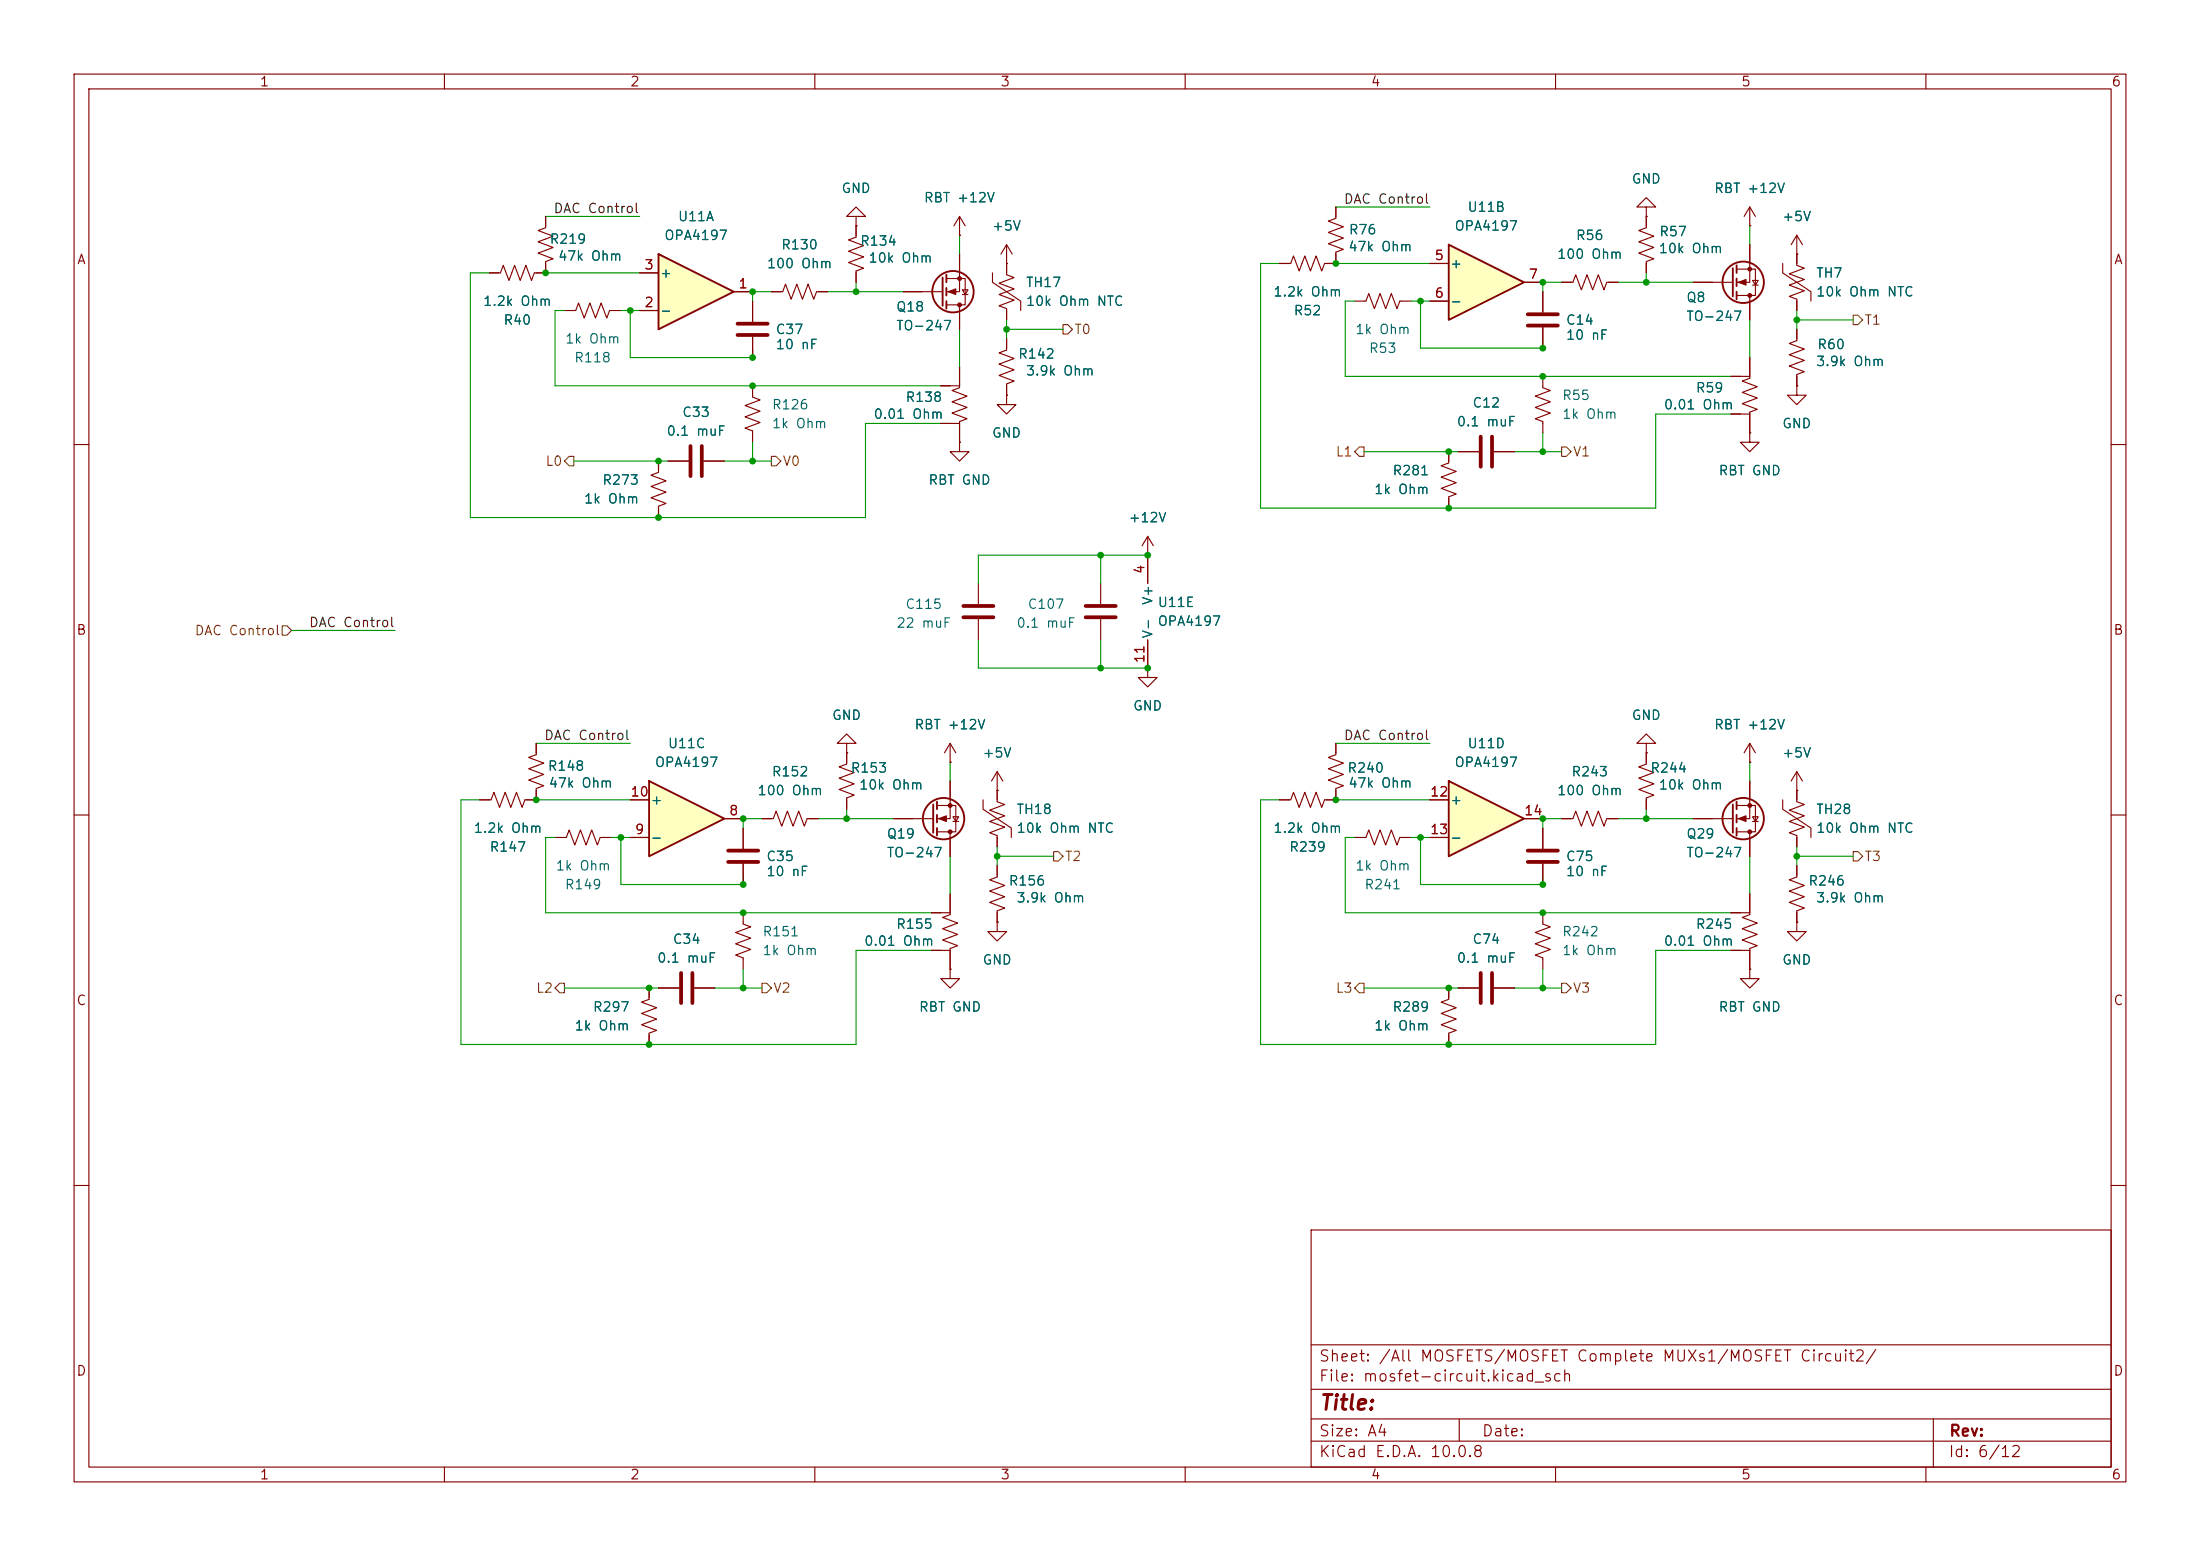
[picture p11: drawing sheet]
<svg xmlns="http://www.w3.org/2000/svg" width="297mm" height="210mm" viewBox="0 0 297 210" stroke-linecap="round" stroke-linejoin="round" font-family="sans-serif">
<g fill="none" stroke="#840000" stroke-width=".15">
<path d="M10 10h277v190h-277zM12 12h273v186h-273zM60 10v2M110 10v2M160 10v2M210 10v2M260 10v2M121.9 39.4h5.4M127.8 37.6h2.5v3.5h-2.5M129.5 34.3v5.1h-1.7M129.9 39.1h.8l-.4 .7zM129.9 39.8h.8"/>
<path d="M172.7 35.6h1.5l.4-1.1 .8 2.1 .7-2.1 .8 2.1 .8-2.1 .7 2.1 .4-1h1.5M129.5 41.1v3.4M10 60h2M132.1 78.7v2.8M148.6 78.7v2.8M285 60h2M132.1 83.6v2.8M148.6 83.6v2.8M10 110h2M100.3 111.8v2.8M100.3 116.6v2.8M172.7 108h1.5l.4-1.1 .8 2.1 .7-2.1 .8 2.1 .8-2.1 .7 2.1 .4-1h1.5"/>
<path d="M285 110h2M195.6 133.4v1.5l-1 .4 2 .7-2 .8 2 .7-2 .8 2 .8-1 .3v1.6M196.8 133.4h2.8M201.7 133.4h2.8M208.3 123.2v1.5l1 .4-2 .8 2 .7-2 .8 2 .7-2 .8 1 .4v1.5M10 160h2M177 166h108v32h-108zM285 160h2M60 198v2M110 198v2M160 198v2M177 194.5h108"/>
<path d="M177 191.5h108M177 187.5h108M177 181.5h108M197 191.5v3M210 198v2M260 198v2M261 191.5v6.5"/>
</g>
<path d="M130 81.8h4.1M130 83.3h4.1M146.6 81.8h4M146.6 83.3h4M98.3 114.8h4.1M98.3 116.3h4.1M199.9 131.3v4.1M201.4 131.3v4.1" fill="none" stroke="#840000" stroke-width=".51"/>
<g fill="none" stroke="#840000" stroke-width=".25">
<path d="M127.3 37.5v3.8M127.8 37.1v1M127.8 38.9v1M127.8 40.6v1.1"/>
<circle cx="128.7" cy="39.4" r="2.79"/>
</g>
<g fill="#840000" stroke="#840000" stroke-width=".15">
<path d="M128 39.4l1-.4v.8z"/>
<circle cx="129.5" cy="41.1" r=".25"/>
<circle cx="129.5" cy="37.6" r=".25"/>
</g>
<path d="M195.6 105.4l10.1 5.1-10.1 5.1z" fill="#ffffc2"/>
<g fill="none" stroke="#840000" stroke-width=".25">
<path d="M126 108.6v3.8M126.5 108.2v1M126.5 110v1M126.5 111.8v1M195.6 105.4l10.1 5.1-10.1 5.1z"/>
<circle cx="127.4" cy="110.5" r="2.79"/>
</g>
<g fill="none" stroke="#840000" stroke-width=".15">
<path d="M66 36.8h1.6l.3-1 .8 2 .8-2 .7 2 .8-2 .8 2 .3-1h1.6M104.1 39.4h1.6l.3-1 .8 2 .8-2 .7 2 .8-2 .8 2 .3-1h1.6M222.2 29.2v1.5l-1 .4 2.1 .8-2.1 .7 2.1 .8-2.1 .8 2.1 .7-1.1 .4v1.5M208.3 50.8v1.5l1 .4-2 .8 2 .7-2 .8 2 .8-2 .7 1 .4v1.5M90.2 62.2h2.8M95 62.2h2.8M195.6 61v1.5l-1 .4 2 .7-2 .8 2 .8-2 .7 2 .8-1 .4v1.5M196.8 61h2.8M201.7 61h2.8M154.9 90.2v1.2h1.3l-1.3 1.3-1.2-1.3h1.2M154.9 90.2h.1M64.8 108h1.5l.4-1.1 .7 2.1 .8-2.1 .8 2.1 .7-2.1 .8 2.1 .4-1h1.5"/>
<path d="M74.9 113h1.6l.3-1 .8 2 .8-2 .7 2 .8-2 .7 2 .4-1h1.5M102.9 110.5h1.5l.4-1 .7 2 .8-2 .8 2 .7-2 .8 2 .4-1h1.5M114.3 101.6v1.5l-1 .4 2 .8-2 .7 2 .8-2 .8 2 .7-1 .4v1.5M114.3 100.3h1.3l-1.3-1.2-1.3 1.2h1.3v1.3M114.3 101.6h.1M120.6 110.5h5.4M126.5 108.7h2.5v3.6h-2.5M128.3 105.4v5.1h-1.8M128.3 102.9h.1M128.3 100.3v2.6M128.3 112.3v3.3M128.3 100.3l-.8 1.3"/>
<path d="M128.3 100.3l.7 1.3M128.7 110.2h.7l-.4 .7zM128.7 110.9h.7M132.7 108v1.2l3.8 2.6v1.2M134.6 116.8v1.6l-1 .3 2 .8-2 .8 2 .7-2 .8 2 .8-1 .3v1.6M134.6 106.7h.1M134.6 104.1v4.1l1 .4-2 .7 2 .8-2 .8 2 .7-2 .8 1 .4v1.5M134.6 104.1l-.7 1.3M134.6 104.1l.8 1.3M180.3 100.3v1.6l-1 .3 2.1 .8-2.1 .8 2.1 .7-2.1 .8 2.1 .7-1.1 .4v1.6M182.9 113h1.5l.4-1 .7 2 .8-2 .8 2 .7-2 .8 2 .4-1h1.5M193 108h2.6"/>
<path d="M193 113h2.6M205.7 110.5h2.6M208.3 111.8v2.8M208.3 116.6v2.8M125.7 128.3h2.6M125.7 123.2h2.6M128.3 120.7v2.7l-1 .4 2 .8-2 .7 2 .8-2 .8 2 .7-1 .4v2.8M128.3 130.8v1.3h1.2l-1.2 1.3-1.3-1.3h1.3M128.3 130.8h.1M134.6 124.5v1.2h1.3l-1.3 1.3-1.3-1.3h1.3M134.6 124.5h.1"/>
</g>
<path d="M199.9 58.9v4.1M201.4 58.9v4.1M93.2 60.2v4.1M94.7 60.2v4.1M206.2 114.8h4.1M206.2 116.3h4.1" fill="none" stroke="#840000" stroke-width=".51"/>
<g fill="#840000" stroke="#840000" stroke-width=".15">
<path d="M126.7 110.5l1.1-.4v.8z"/>
<circle cx="128.3" cy="112.3" r=".25"/>
<circle cx="128.3" cy="108.7" r=".25"/>
</g>
<path d="M88.9 34.3l10.2 5.1-10.2 5.1z" fill="#ffffc2"/>
<g fill="none" stroke="#840000" stroke-width=".25">
<path d="M88.9 34.3l10.2 5.1-10.2 5.1zM233.9 36.2v3.8M234.4 35.8v1M234.4 37.6v1M234.4 39.4v1"/>
<circle cx="235.3" cy="38.1" r="2.79"/>
</g>
<g fill="none" stroke="#840000" stroke-width=".15">
<path d="M73.7 29.2v1.5l-1.1 .4 2.1 .8-2.1 .7 2.1 .8-2.1 .8 2.1 .7-1 .4v1.5M86.4 36.8h2.5M99.1 39.4h2.5M180.3 27.9v1.6l-1 .3 2.1 .8-2.1 .8 2.1 .7-2.1 .8 2.1 .8-1.1 .3v1.6M208.3 39.4v2.8M222.2 27.9h1.3l-1.3-1.2-1.2 1.2h1.2v1.3M222.2 29.2h.1M228.6 38.1h5.3M234.4 36.3h2.6v3.6h-2.6M236.2 33v5.1h-1.8M236.2 39.9v3.3M236.6 37.8h.8l-.4 .7z"/>
<path d="M236.6 38.5h.8M240.7 35.6v1.2l3.8 2.6v1.2M242.6 31.8v4l1 .4-2 .8 2 .7-2 .8 2 .7-2 .8 1 .4v1.5M242.6 34.3h.1M242.6 31.8l-.8 1.2M242.6 31.8l.7 1.2M76.2 41.9h1.5l.4-1 .8 2 .7-2 .8 2 .8-2 .7 2 .4-1h1.5M86.4 41.9h2.5M208.3 44.2v2.8M233.7 55.9h2.5M233.7 50.8h2.5M236.2 48.3v2.8l-1 .3 2 .8-2 .8 2 .7-2 .8 2 .7-1 .4v2.8"/>
<path d="M236.2 58.4v1.3h1.3l-1.3 1.3-1.3-1.3h1.3M236.2 58.4h.1M242.6 52.1v1.2h1.2l-1.2 1.3-1.3-1.3h1.3M242.6 52.1h.1M242.6 44.5v1.5l-1 .4 2 .7-2 .8 2 .7-2 .8 2 .8-1 .3v1.6M154.9 74.9h.1M154.9 72.4l-.7 1.3M154.9 72.4l.8 1.3M154.9 72.4v6.3M154.9 86.4v3.8M210.8 110.5h1.5l.4-1 .8 2 .7-2 .8 2 .8-2 .7 2 .4-1h1.5M222.2 100.3h1.3l-1.3-1.2-1.2 1.2h1.2v1.3"/>
<path d="M222.2 101.6h.1M240.7 108v1.2l3.8 2.6v1.2M242.6 106.7v1.5l1 .4-2 .7 2 .8-2 .8 2 .7-2 .8 1 .4v1.5M242.6 116.8v1.6l-1 .3 2 .8-2 .8 2 .7-2 .8 2 .8-1 .3v1.6"/>
</g>
<g fill="#840000" stroke="#840000" stroke-width=".15">
<path d="M234.7 38.1l1-.4v.8z"/>
<circle cx="236.2" cy="39.9" r=".25"/>
<circle cx="236.2" cy="36.3" r=".25"/>
</g>
<path d="M206.2 42.4h4.1M206.2 43.9h4.1" fill="none" stroke="#840000" stroke-width=".51"/>
<path d="M195.6 33l10.1 5.1-10.1 5.1z" fill="#ffffc2"/>
<g fill="none" stroke="#840000" stroke-width=".25">
<path d="M195.6 33l10.1 5.1-10.1 5.1zM233.9 108.6v3.8M234.4 108.2v1M234.4 110v1M234.4 111.8v1"/>
<circle cx="235.3" cy="110.5" r="2.79"/>
</g>
<g fill="none" stroke="#840000" stroke-width=".15">
<path d="M115.6 30.5v1.5l-1 .4 2 .7-2 .8 2 .8-2 .7 2 .8-1 .4v1.5M115.6 29.2h1.2l-1.2-1.3-1.3 1.3h1.3v1.3M115.6 30.5h.1M134 36.8v1.3l3.8 2.5v1.3M135.9 35.6v1.5l1 .4-2 .7 2 .8-2 .8 2 .7-2 .8 1 .4v1.5M193 35.6h2.6M205.7 38.1h2.6M210.8 38.1h1.5l.4-1 .8 2 .7-2 .8 2 .8-2 .7 2 .4-1h1.5M236.2 30.5h.1M236.2 27.9l-.7 1.3M236.2 27.9l.8 1.3M236.2 27.9v2.6"/>
<path d="M101.6 40.6v2.8M101.6 45.5v2.8M127 57.2h2.5M127 52.1h2.5M129.5 59.7v1.3h1.3l-1.3 1.2-1.2-1.2h1.2M129.5 59.7h.1M129.5 49.5v2.8l-1 .4 2.1 .8-2.1 .7 2.1 .8-2.1 .8 2.1 .7-1.1 .4v2.8M135.9 53.3v1.3h1.3l-1.3 1.3-1.3-1.3h1.3M135.9 53.3h.1M135.9 45.7v1.5l-1 .4 2 .8-2 .7 2 .8-2 .8 2 .7-1 .4v1.5M182.9 40.6h1.5l.4-1 .7 2.1 .8-2.1 .8 2.1 .7-2.1 .8 2.1 .4-1.1h1.5M193 40.6h2.6"/>
<path d="M88.9 62.2v1.6l-1 .3 2 .8-2 .8 2 .7-2 .8 2 .7-1 .4v1.6M72.4 100.3v1.6l-1 .3 2 .8-2 .8 2 .7-2 .8 2 .7-1 .4v1.6M222.2 101.6v1.5l-1 .4 2.1 .8-2.1 .7 2.1 .8-2.1 .8 2.1 .7-1.1 .4v1.5M228.6 110.5h5.3M234.4 108.7h2.6v3.6h-2.6M236.2 102.9h.1M236.2 105.4v5.1h-1.8M236.2 100.3v2.6M236.2 112.3v3.3M236.2 100.3l-.7 1.3M236.2 100.3l.8 1.3M236.6 110.2h.8l-.4 .7z"/>
<path d="M236.6 110.9h.8M242.6 106.7h.1M242.6 104.1l-.8 1.3M242.6 104.1l.7 1.3M242.6 104.1v2.6M233.7 128.3h2.5M233.7 123.2h2.5M236.2 130.8v1.3h1.3l-1.3 1.3-1.3-1.3h1.3M236.2 130.8h.1M236.2 120.7v2.7l-1 .4 2 .8-2 .7 2 .8-2 .8 2 .7-1 .4v2.8M242.6 124.5v1.2h1.2l-1.2 1.3-1.3-1.3h1.3M242.6 124.5h.1"/>
</g>
<g fill="#840000" stroke="#840000" stroke-width=".15">
<path d="M234.7 110.5l1-.4v.8z"/>
<circle cx="236.2" cy="112.3" r=".25"/>
<circle cx="236.2" cy="108.7" r=".25"/>
</g>
<path d="M99.6 43.7h4M99.6 45.2h4" fill="none" stroke="#840000" stroke-width=".51"/>
<path d="M87.6 105.4l10.2 5.1-10.2 5.1z" fill="#ffffc2"/>
<path d="M87.6 105.4l10.2 5.1-10.2 5.1z" fill="none" stroke="#840000" stroke-width=".25"/>
<g fill="none" stroke="#840000" stroke-width=".15">
<path d="M66 36.8h1.3M73.7 29.2v1.3M73.7 35.6v1.2h-1.3M86.4 36.8h2.5M99.1 39.4h2.5M104.1 39.4h1.3M110.5 39.4h1.3M115.6 30.5h.1M115.6 30.5v1.3M115.6 36.8v1.3M121.9 39.4h2.6M129.5 31.8h.1"/>
<path d="M129.5 29.2l-.7 1.3M129.5 29.2l.8 1.3M129.5 29.2v2.6M129.5 34.3v2.5M135.9 35.6h.1M135.9 33l-.8 1.3M135.9 33l.8 1.3M135.9 33v3.8M172.7 35.6h1.3M180.3 27.9v1.3M180.3 34.3v1.3h-1.2M193 35.6h2.6"/>
<path d="M205.7 38.1h2.6M208.3 39.4v2.8M210.8 38.1h1.3M217.2 38.1h1.2M222.2 29.2h.1M222.2 29.2v1.3M222.2 35.6v1.2M228.6 38.1h2.5M236.2 30.5h.1M236.2 33v2.6M242.6 34.3h.1M242.6 34.3v1.3"/>
<path d="M86.4 41.9h2.5M101.6 52.1v1.5l1 .4-2 .7 2 .8-2 .8 2 .7-2 .8 1 .4v1.5M101.6 40.6v2.8M101.6 45.5v2.8M127 52.1h1.3M127 57.2h1.3M129.5 59.7h.1M129.5 41.9v2.6M129.5 49.5v2.6M129.5 57.2v2.5M135.9 53.3h.1M135.9 41.9v1.3"/>
<path d="M135.9 45.7v1.3M135.9 52.1v1.2M193 40.6h2.6M208.3 44.2v2.8M233.7 50.8h1.2M233.7 55.9h1.2M236.2 58.4h.1M236.2 40.6v2.6M236.2 48.3v2.5M236.2 55.9v2.5M242.6 52.1h.1M242.6 40.6v1.3"/>
<path d="M242.6 44.5v1.2M242.6 50.8v1.3M88.9 62.2v1.3M88.9 68.6v1.3M90.2 62.2h2.8M95 62.2h2.8M154.9 74.9h.1M154.9 74.9v3.8M195.6 61v1.2M195.6 67.3v1.3M196.8 61h2.8M201.7 61h2.8"/>
<path d="M154.9 90.2h.1M154.9 86.4v3.8M64.8 108h1.2M72.4 106.7v1.3h-1.3M72.4 100.3v1.3M85.1 113h2.5M85.1 108h2.5M97.8 110.5h2.5M100.3 111.8v2.8M100.3 116.6v2.8M102.9 110.5h1.2M109.2 110.5h1.3"/>
<path d="M114.3 101.6h.1M114.3 101.6v1.3M114.3 108v1.2M120.6 110.5h2.6M128.3 102.9h.1M128.3 105.4v2.6M128.3 113v2.6M134.6 106.7h.1M134.6 106.7v1.3M134.6 113v1.3M134.6 116.8v1.3M172.7 108h1.3"/>
<path d="M180.3 106.7v1.3h-1.2M180.3 100.3v1.3M193 113h2.6M193 108h2.6M205.7 110.5h2.6M208.3 111.8v2.8M208.3 116.6v2.8M210.8 110.5h1.3M217.2 110.5h1.2M222.2 101.6h.1M222.2 101.6v1.3M222.2 108v1.2"/>
<path d="M228.6 110.5h2.5M236.2 102.9h.1M236.2 105.4v2.6M236.2 113v2.6M242.6 106.7h.1M242.6 106.7v1.3M242.6 113v1.3M242.6 116.8v1.3M87.6 133.4v1.5l-1 .4 2 .7-2 .8 2 .7-2 .8 2 .8-1 .3v1.6M88.9 133.4h2.8M93.7 133.4h2.8M100.3 123.2v1.5l1 .4-2 .8 2 .7-2 .8 2 .7-2 .8 1 .4v1.5"/>
<path d="M125.7 123.2h1.3M125.7 128.3h1.3M128.3 130.8h.1M128.3 120.7v2.5M128.3 128.3v2.5M134.6 124.5h.1M134.6 123.2v1.3M195.6 133.4v1.2M195.6 139.7v1.3M196.8 133.4h2.8M201.7 133.4h2.8M233.7 123.2h1.2"/>
<path d="M233.7 128.3h1.2M236.2 130.8h.1M236.2 120.7v2.5M236.2 128.3v2.5M242.6 124.5h.1M242.6 123.2v1.3"/>
</g>
<path d="M91.9 131.3v4.1M93.5 131.3v4.1" fill="none" stroke="#840000" stroke-width=".51"/>
<g fill="none" stroke="#725600" stroke-width=".15">
<path d="M143.5 43.8h.6l.7 .7-.7 .6h-.6zM250.2 42.5h.6l.7 .7-.7 .6h-.6zM76.8 61.6h.7v1.3h-.7l-.6-.7zM104.1 61.6h.7l.6 .6-.6 .7h-.7zM183.5 60.3h.6v1.3h-.6l-.6-.6zM210.8 60.3h.7l.6 .7-.6 .6h-.7zM38.1 84.5h.6l.7 .6-.7 .6h-.6zM142.2 114.9h.7l.6 .7-.6 .6h-.7zM250.2 114.9h.6l.7 .7-.7 .6h-.6zM75.6 132.7h.6v1.3h-.6l-.7-.6zM102.9 132.7h.6l.6 .7-.6 .6h-.6zM183.5 132.7h.6v1.3h-.6l-.6-.6z"/>
<path d="M210.8 132.7h.7l.6 .7-.6 .6h-.7z"/>
</g>
<g fill="none" stroke="#009600" stroke-width=".15">
<path d="M66 36.8h-2.5v33.1h53.3v-12.7h10.2M73.7 29.2h12.7M73.7 36.8h12.7M104.1 39.4h-2.5v1.2M111.8 39.4h10.1M115.6 38.1v1.3M129.5 31.8v2.5M172.7 35.6h-2.5v33h53.3v-12.7h10.2M180.3 35.6h12.7M180.3 27.9h12.7M210.8 38.1h-2.5v1.3M218.4 38.1h10.2"/>
<path d="M222.2 36.8v1.3M236.2 30.5v2.5M76.2 41.9h-1.3v10.2h52.1M83.8 41.9h2.6M85.1 41.9v6.4h16.5v-1.3M101.6 59.7v2.5M129.5 44.5v5M135.9 44.5h7.6M135.9 43.2v2.5M182.9 40.6h-1.3v10.2h52.1M190.5 40.6h2.5M191.8 40.6v6.4h16.5v-1.3"/>
<path d="M208.3 58.4v2.6M236.2 43.2v5.1M242.6 41.9v2.6M242.6 43.2h7.6M77.5 62.2h12.7M97.8 62.2h6.3M148.6 74.9v3.8M154.9 74.9h-22.8v3.8M184.1 61h12.7M204.5 61h6.3M39.4 85.1h13.9M132.1 86.4v3.8h22.8"/>
<path d="M148.6 86.4v3.8M64.8 108h-2.6v33h53.4v-12.7h10.1M72.4 108h12.7M72.4 100.3h12.7M74.9 113h-1.2v10.2h52M82.5 113h2.6M83.8 113v6.4h16.5v-1.3M102.9 110.5h-2.6v1.3M110.5 110.5h10.1M114.3 109.2v1.3M128.3 102.9v2.5M128.3 115.6v5.1"/>
<path d="M134.6 115.6h7.6M134.6 114.3v2.5M172.7 108h-2.5v33h53.3v-12.7h10.2M180.3 108h12.7M180.3 100.3h12.7M182.9 113h-1.3v10.2h52.1M190.5 113h2.5M191.8 113v6.4h16.5v-1.3M210.8 110.5h-2.5v1.3M218.4 110.5h10.2M222.2 109.2v1.3M236.2 102.9v2.5"/>
<path d="M236.2 115.6v5.1M242.6 115.6h7.6M242.6 114.3v2.5M76.2 133.4h12.7M96.5 133.4h6.4M100.3 130.8v2.6M184.1 133.4h12.7M204.5 133.4h6.3M208.3 130.8v2.6"/>
</g>
<g fill="#009600">
<circle cx="134.6" cy="115.6" r=".46"/>
<circle cx="100.3" cy="123.2" r=".46"/>
<circle cx="100.3" cy="110.5" r=".46"/>
<circle cx="114.3" cy="110.5" r=".46"/>
<circle cx="148.6" cy="90.2" r=".46"/>
<circle cx="154.9" cy="90.2" r=".46"/>
<circle cx="148.6" cy="74.9" r=".46"/>
<circle cx="154.9" cy="74.9" r=".46"/>
<circle cx="208.3" cy="110.5" r=".46"/>
<circle cx="222.2" cy="110.5" r=".46"/>
<circle cx="242.6" cy="115.6" r=".46"/>
<circle cx="101.6" cy="62.2" r=".46"/>
<circle cx="88.9" cy="62.2" r=".46"/>
<circle cx="100.3" cy="133.4" r=".46"/>
<circle cx="83.8" cy="113" r=".46"/>
<circle cx="87.6" cy="141" r=".46"/>
<circle cx="87.6" cy="133.4" r=".46"/>
<circle cx="100.3" cy="119.4" r=".46"/>
<circle cx="180.3" cy="35.6" r=".46"/>
<circle cx="195.6" cy="68.6" r=".46"/>
<circle cx="191.8" cy="40.6" r=".46"/>
<circle cx="195.6" cy="61" r=".46"/>
<circle cx="208.3" cy="47" r=".46"/>
<circle cx="208.3" cy="50.8" r=".46"/>
<circle cx="208.3" cy="38.1" r=".46"/>
<circle cx="208.3" cy="61" r=".46"/>
<circle cx="242.6" cy="43.2" r=".46"/>
<circle cx="222.2" cy="38.1" r=".46"/>
<circle cx="88.9" cy="69.9" r=".46"/>
<circle cx="72.4" cy="108" r=".46"/>
<circle cx="85.1" cy="41.9" r=".46"/>
<circle cx="73.7" cy="36.8" r=".46"/>
<circle cx="101.6" cy="39.4" r=".46"/>
<circle cx="208.3" cy="133.4" r=".46"/>
<circle cx="195.6" cy="133.4" r=".46"/>
<circle cx="208.3" cy="123.2" r=".46"/>
<circle cx="208.3" cy="119.4" r=".46"/>
<circle cx="191.8" cy="113" r=".46"/>
<circle cx="180.3" cy="108" r=".46"/>
<circle cx="195.6" cy="141" r=".46"/>
<circle cx="135.9" cy="44.5" r=".46"/>
<circle cx="115.6" cy="39.4" r=".46"/>
<circle cx="101.6" cy="48.3" r=".46"/>
<circle cx="101.6" cy="52.1" r=".46"/>
</g>
<text font-size="2" fill="#840000" x="178" y="190.8">Title:</text>
<g font-size="1.5" fill="#840000">
<text x="178" y="184.1">Sheet: /All MOSFETS/MOSFET Complete MUXs1/MOSFET Circuit2/</text>
<text x="178" y="186.8">File: mosfet-circuit.kicad_sch</text>
<text x="178" y="197">KiCad E.D.A. 10.0.8</text>
<text x="178" y="194.2">Size: A4</text>
<text x="200" y="194.2">Date:</text>
<text x="263" y="197">Id: 6/12</text>
<text x="263" y="194.2">Rev:</text>
</g>
<g font-size="1.3" fill="#840000">
<text x="35" y="12">1</text>
<text x="85" y="12">2</text>
<text x="135" y="12">3</text>
<text x="185" y="12">4</text>
<text x="235" y="12">5</text>
<text x="285" y="12">6</text>
<text x="10.3" y="36">A</text>
<text x="285.3" y="36">A</text>
<text x="10.2" y="86">B</text>
<text x="285.2" y="86">B</text>
<text x="10.2" y="136">C</text>
<text x="285.2" y="136">C</text>
<text x="10.2" y="186">D</text>
<text x="285.2" y="186">D</text>
<text x="35" y="200">1</text>
<text x="85" y="200">2</text>
<text x="135" y="200">3</text>
<text x="185" y="200">4</text>
<text x="235" y="200">5</text>
<text x="285" y="200">6</text>
</g>
<g font-size="1.3" fill="#0f0f0f">
<text x="74.6" y="29.1">DAC Control</text>
<text x="181.3" y="27.8">DAC Control</text>
<text x="41.6" y="85">DAC Control</text>
<text x="73.4" y="100.2">DAC Control</text>
<text x="181.3" y="100.2">DAC Control</text>
</g>
<g font-size="1.3" fill="#006464">
<text x="113.5" y="26.4">GND</text>
<text x="124.6" y="27.6">RBT +12V</text>
<text x="198" y="28.9">U11B</text>
<text x="220.2" y="25.1">GND</text>
<text x="231.3" y="26.4">RBT +12V</text>
<text x="74.1" y="33.2">R219</text>
<text x="75.2" y="35.5">47k Ohm</text>
<text x="89.6" y="32.7">OPA4197</text>
<text x="91.4" y="30.2">U11A</text>
<text x="105.4" y="34">R130</text>
<text x="116" y="33.5">R134</text>
<text x="117.2" y="35.8">10k Ohm</text>
<text x="133.8" y="31.4">+5V</text>
<text x="181.9" y="34.2">47k Ohm</text>
<text x="182" y="32">R76</text>
<text x="196.3" y="31.4">OPA4197</text>
<text x="210.1" y="35.3">100 Ohm</text>
<text x="212.7" y="32.7">R56</text>
<text x="223.8" y="34.5">10k Ohm</text>
<text x="223.9" y="32.2">R57</text>
<text x="240.5" y="30.2">+5V</text>
<text x="65.1" y="41.6">1.2k Ohm</text>
<text x="89" y="37.8">+</text>
<text x="103.4" y="36.5">100 Ohm</text>
<text x="138.4" y="39.1">TH17</text>
<text x="138.4" y="41.6">10k Ohm NTC</text>
<text x="171.8" y="40.3">1.2k Ohm</text>
<text x="195.7" y="36.5">+</text>
<text x="195.7" y="41.6">-</text>
<text x="227.6" y="41.1">Q8</text>
<text x="245.1" y="37.8">TH7</text>
<text x="245.1" y="40.3">10k Ohm NTC</text>
<text x="67.9" y="44.1">R40</text>
<text x="76.2" y="46.7">1k Ohm</text>
<text x="89" y="42.9">-</text>
<text x="104.6" y="45.4">C37</text>
<text x="104.6" y="47.4">10 nF</text>
<text x="120.9" y="42.4">Q18</text>
<text x="120.9" y="44.9">TO-247</text>
<text x="174.6" y="42.9">R52</text>
<text x="182.9" y="45.4">1k Ohm</text>
<text x="184.7" y="48">R53</text>
<text x="211.3" y="44.1">C14</text>
<text x="211.3" y="46.2">10 nF</text>
<text x="227.6" y="43.6">TO-247</text>
<text x="245.2" y="47.4">R60</text>
<text x="77.4" y="49.2">R118</text>
<text x="137.4" y="48.7">R142</text>
<text x="138.4" y="51">3.9k Ohm</text>
<text x="228.8" y="53.3">R59</text>
<text x="245.1" y="49.7">3.9k Ohm</text>
<text x="89.9" y="59.1">0.1 muF</text>
<text x="92" y="56.6">C33</text>
<text x="104.1" y="55.6">R126</text>
<text x="104.1" y="58.1">1k Ohm</text>
<text x="117.8" y="56.8">0.01 Ohm</text>
<text x="122.2" y="54.6">R138</text>
<text x="133.8" y="59.4">GND</text>
<text x="196.6" y="57.9">0.1 muF</text>
<text x="198.7" y="55.3">C12</text>
<text x="210.8" y="54.3">R55</text>
<text x="210.8" y="56.8">1k Ohm</text>
<text x="224.5" y="55.6">0.01 Ohm</text>
<text x="240.5" y="58.1">GND</text>
<text x="81.2" y="65.7">R273</text>
<text x="125.2" y="65.7">RBT GND</text>
<text x="187.9" y="64.5">R281</text>
<text x="231.9" y="64.5">RBT GND</text>
<text x="78.7" y="68.3">1k Ohm</text>
<text x="152.3" y="70.8">+12V</text>
<text x="185.4" y="67">1k Ohm</text>
<text x="122.1" y="82.5">C115</text>
<text x="138.6" y="82.5">C107</text>
<text x="155.9" y="81.8" transform="rotate(-90 155.9 81.8)">V+</text>
<text x="156.2" y="82.2">U11E</text>
<text x="120.9" y="85">22 muF</text>
<text x="137.1" y="85">0.1 muF</text>
<text x="155.9" y="86.3" transform="rotate(-90 155.9 86.3)">V-</text>
<text x="156.2" y="84.8">OPA4197</text>
<text x="90.1" y="101.3">U11C</text>
<text x="112.2" y="97.5">GND</text>
<text x="123.4" y="98.8">RBT +12V</text>
<text x="152.9" y="96.2">GND</text>
<text x="198" y="101.3">U11D</text>
<text x="220.2" y="97.5">GND</text>
<text x="231.3" y="98.8">RBT +12V</text>
<text x="73.9" y="104.3">R148</text>
<text x="74" y="106.6">47k Ohm</text>
<text x="88.3" y="103.8">OPA4197</text>
<text x="102.2" y="107.6">100 Ohm</text>
<text x="104.1" y="105.1">R152</text>
<text x="114.8" y="104.6">R153</text>
<text x="115.9" y="106.9">10k Ohm</text>
<text x="132.6" y="102.6">+5V</text>
<text x="181.8" y="104.6">R240</text>
<text x="181.9" y="106.6">47k Ohm</text>
<text x="196.3" y="103.8">OPA4197</text>
<text x="210.1" y="107.6">100 Ohm</text>
<text x="212.1" y="105.1">R243</text>
<text x="222.7" y="104.6">R244</text>
<text x="223.8" y="106.9">10k Ohm</text>
<text x="240.5" y="102.6">+5V</text>
<text x="63.9" y="112.7">1.2k Ohm</text>
<text x="87.7" y="114">-</text>
<text x="87.7" y="108.9">+</text>
<text x="119.6" y="113.5">Q19</text>
<text x="137.1" y="110.2">TH18</text>
<text x="137.1" y="112.7">10k Ohm NTC</text>
<text x="171.8" y="112.7">1.2k Ohm</text>
<text x="195.7" y="108.9">+</text>
<text x="195.7" y="114">-</text>
<text x="227.6" y="113.5">Q29</text>
<text x="245.1" y="110.2">TH28</text>
<text x="245.1" y="112.7">10k Ohm NTC</text>
<text x="66" y="115.3">R147</text>
<text x="74.9" y="117.8">1k Ohm</text>
<text x="103.4" y="116.5">C35</text>
<text x="103.4" y="118.6">10 nF</text>
<text x="119.6" y="116">TO-247</text>
<text x="136.1" y="119.8">R156</text>
<text x="174" y="115.3">R239</text>
<text x="182.9" y="117.8">1k Ohm</text>
<text x="211.3" y="116.5">C75</text>
<text x="211.3" y="118.6">10 nF</text>
<text x="227.6" y="116">TO-247</text>
<text x="244" y="119.8">R246</text>
<text x="76.2" y="120.3">R149</text>
<text x="120.9" y="125.7">R155</text>
<text x="137.1" y="122.1">3.9k Ohm</text>
<text x="184.1" y="120.3">R241</text>
<text x="228.8" y="125.7">R245</text>
<text x="245.1" y="122.1">3.9k Ohm</text>
<text x="88.6" y="130.2">0.1 muF</text>
<text x="90.7" y="127.7">C34</text>
<text x="102.9" y="126.7">R151</text>
<text x="102.9" y="129.2">1k Ohm</text>
<text x="116.6" y="128">0.01 Ohm</text>
<text x="132.6" y="130.5">GND</text>
<text x="196.6" y="130.2">0.1 muF</text>
<text x="198.7" y="127.7">C74</text>
<text x="210.8" y="126.7">R242</text>
<text x="210.8" y="129.2">1k Ohm</text>
<text x="224.5" y="128">0.01 Ohm</text>
<text x="240.5" y="130.5">GND</text>
<text x="80" y="136.9">R297</text>
<text x="124" y="136.9">RBT GND</text>
<text x="187.9" y="136.9">R289</text>
<text x="231.9" y="136.9">RBT GND</text>
<text x="77.5" y="139.4">1k Ohm</text>
<text x="185.4" y="139.4">1k Ohm</text>
</g>
<g font-size="1.3" fill="#a90000">
<text x="193.6" y="35.4">5</text>
<text x="86.9" y="41.8">2</text>
<text x="86.9" y="36.7">3</text>
<text x="99.6" y="39.2">1</text>
<text x="193.6" y="40.5">6</text>
<text x="206.3" y="38">7</text>
<text x="154.8" y="77.6" transform="rotate(-90 154.8 77.6)">4</text>
<text x="154.8" y="89.6" transform="rotate(-90 154.8 89.6)">11</text>
<text x="85" y="107.8">10</text>
<text x="193" y="107.8">12</text>
<text x="85.6" y="112.9">9</text>
<text x="98.3" y="110.4">8</text>
<text x="193" y="112.9">13</text>
<text x="205.7" y="110.4">14</text>
</g>
<g font-size="1.3" fill="#725600">
<text x="144.9" y="45.4">T0</text>
<text x="251.6" y="44.1">T1</text>
<text x="73.5" y="63.2">L0</text>
<text x="105.6" y="63.2">V0</text>
<text x="180.2" y="61.9">L1</text>
<text x="212.3" y="61.9">V1</text>
<text x="26.2" y="86.1">DAC Control</text>
<text x="143.7" y="116.5">T2</text>
<text x="251.6" y="116.5">T3</text>
<text x="72.3" y="134.3">L2</text>
<text x="104.3" y="134.3">V2</text>
<text x="180.2" y="134.3">L3</text>
<text x="212.3" y="134.3">V3</text>
</g>
</svg>
